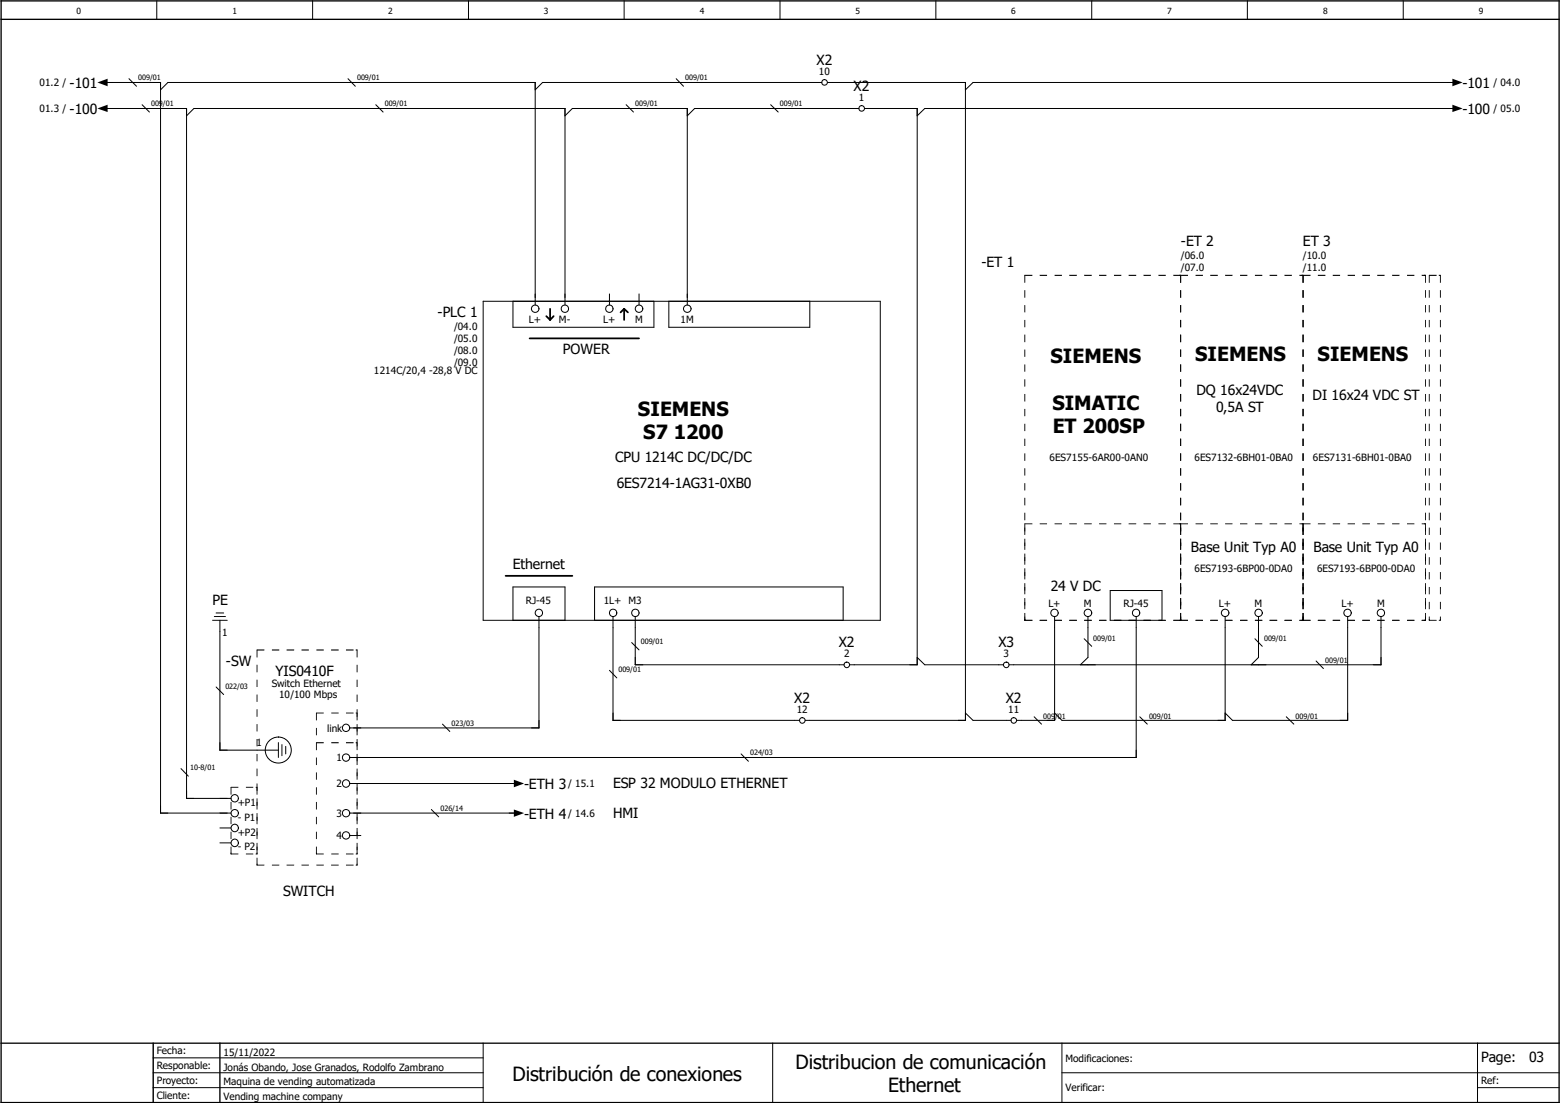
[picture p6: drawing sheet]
<svg xmlns="http://www.w3.org/2000/svg" width="297mm" height="210mm" viewBox="0 0 297 210" stroke-linecap="round" stroke-linejoin="round" font-family="sans-serif">
<g fill="none" stroke="#000" stroke-width=".19">
<path d="M20 15.7h10.6v139.1h13.4M24.6 15l1.4 1.4M27.1 19.9l1.3 1.4M29.8 .2v3.5M30.6 17.1l1.4-1.4h69.9v42.4M59.5 .2v3.5M66.3 15l1.3 1.4M71.5 19.9l1.4 1.4M89.2 .2v3.5M118.8 .2v3.5M119.2 19.9l1.4 1.4M128.7 15l1.4 1.4"/>
<path d="M146.7 19.9l1.5 1.4M148.5 .2v3.5M156.5 15.7h-53.2l-1.4 1.4M157.5 15.7h26.3v121.5h-30.5M178.2 .2v3.5M207.9 .2v3.5M237.5 .2v3.5M267.2 .2v3.5M277 15.7h-91.7l-1.5 1.4M20 20.7h15.5v131.3h8.5M35.5 22.1l1.4-1.4h70.7v37.4M107.6 22.1l1.4-1.4h21.9v37.4"/>
<path d="M163.5 20.7h-31.3l-1.3 1.4M164.6 20.7h10v105.9h-12.8M277 20.7h-100.9l-1.5 1.4M92 57.4h75.6v60.7h-75.6zM97.7 57.4v4.9h26.8v-4.9M116 56v2.1M121.7 56v2.1M127.3 57.4v4.9h26.9v-4.9M40.5 118.1h2.8M40.8 117.4h2.1M41.1 116.7h1.5M41.9 118.1v24.7h11.1"/>
<path d="M97.7 118.1v-6.3h9.9v6.3M102.6 117.4v21.2h-36M113.2 118.1v-6.3h47.3v6.3M116.7 117.4v19.8h35.5M120.9 117.4v9.2h39.8M200.8 117.4v19.8h-7.3M207.1 117.4v7.8l-1.4 1.4M211.4 112.4h9.8v5.7h-9.8zM216.3 117.4v26.8h-149.7M233.3 117.4v19.8h-31.1l-1.4-1.4M239.6 117.4v7.8l-1.4 1.4M256.6 117.4v19.8h-21.9l-1.4-1.4"/>
<path d="M262.9 117.4v9.2h-70.8M41.1 130.8l1.5 1.4M84.2 137.9l1.4 1.4M116 127.6l1.4 1.5M120.3 122.3l1.4 1.4M174.6 125.2l1.5 1.4h15M183.8 135.8l1.5 1.4h7.2M196.9 136.5l1.4 1.4M206.4 121.6l1.5 1.5M217 136.5l1.4 1.4M238.9 121.6l1.4 1.5M244.9 136.5l1.4 1.4"/>
<path d="M250.6 125.9l1.4 1.4M34.5 146.3l1.4 1.5M41.9 157.6h2.1M53 141.4v2.8M53.7 141.8v2.1M54.4 142.1v1.5M66.6 154.8h31.8M66.6 149.2h31.8M66.6 159.1h2.1M82.1 154.1l1.4 1.4M141.1 143.6l1.4 1.3M41.9 160.5h2.1"/>
<path d="M29.2 198.6v11.3M92 198.6v11.3M147.1 198.6v11.3M202.2 198.6v11.3M281.3 198.6v11.3M29.2 207.1h62.8M29.2 204.3h62.8M29.2 201.4h62.8M202.2 204.3h94.6M281.3 207.1h15.5"/>
<circle cx="157" cy="15.7" r=".54"/>
<circle cx="164.1" cy="20.6" r=".54"/>
<circle cx="101.9" cy="58.8" r=".71"/>
<circle cx="107.5" cy="58.8" r=".7"/>
<circle cx="116" cy="58.8" r=".7"/>
<circle cx="121.7" cy="58.8" r=".71"/>
<circle cx="130.9" cy="58.8" r=".71"/>
<circle cx="102.6" cy="116.7" r=".7"/>
<circle cx="116.7" cy="116.7" r=".71"/>
<circle cx="121" cy="116.7" r=".71"/>
<circle cx="200.8" cy="116.7" r=".7"/>
<circle cx="207.1" cy="116.7" r=".71"/>
<circle cx="216.3" cy="116.7" r=".7"/>
<circle cx="233.3" cy="116.7" r=".71"/>
<circle cx="239.6" cy="116.7" r=".71"/>
<circle cx="256.6" cy="116.7" r=".7"/>
<circle cx="262.9" cy="116.7" r=".7"/>
<circle cx="65.9" cy="138.6" r=".7"/>
<circle cx="152.8" cy="137.2" r=".53"/>
<circle cx="161.2" cy="126.6" r=".52"/>
<circle cx="191.6" cy="126.6" r=".53"/>
<circle cx="193" cy="137.2" r=".53"/>
<circle cx="44.7" cy="157.6" r=".7"/>
<circle cx="44.7" cy="152" r=".7"/>
<circle cx="44.7" cy="154.8" r=".7"/>
<circle cx="53" cy="142.8" r="2.48"/>
<circle cx="65.9" cy="149.2" r=".71"/>
<circle cx="65.9" cy="159.1" r=".71"/>
<circle cx="65.9" cy="154.8" r=".7"/>
<circle cx="65.9" cy="144.2" r=".7"/>
<circle cx="44.7" cy="160.5" r=".7"/>
</g>
<path d="M.2 3.7h296.6M.2 .2h296.6v209.7h-296.6zM.2 198.6h296.6M41.9 198.6v11.3" fill="none" stroke="#000" stroke-width=".25"/>
<path d="M104.7 58.8v2.1M118.8 58.8l-.6 .7M118.8 58.8l.7 .7M118.8 58.8v2.1M100.8 64.4h20.9M104 60.2l.7 .7M105.4 60.2l-.7 .7M96.3 109.6h12.7" fill="none" stroke="#000" stroke-width=".34"/>
<g fill="#000">
<path d="M18.5 20.7l2-.8v1.4zM18.5 15.7l2-.7v1.4zM276.5 15l2 .7-2 .7zM276.5 19.9l2 .8-2 .6zM224.5 52.3l.4 .1-.4 .1zM247.8 52.3l.4 .1-.4 .1zM271.1 52.3l.4 .1-.4 .1zM272.1 52.3h1.4v.2h-1.4zM273.9 52.3l.4 .1-.4 .1zM224.5 99.7h.4l-.4 .1zM247.8 99.7h.4l-.4 .1zM271.1 99.7h.4l-.4 .1z"/>
<path d="M195 117.9h.2l-.1 .3zM224.5 118l.4 .1-.4 .1zM224.7 117.9h.2l-.1 .3zM247.8 118l.4 .1-.4 .1zM248 117.9h.2l-.1 .3zM271.1 118l.4 .1-.4 .1zM271.3 117.9h.2l-.1 .3zM272 117.9h.2l-.1 .3zM272 118.1l1.5-.1v.2zM273.9 118l.4 .1-.4 .1zM274.2 117.9h.1l-.1 .3zM67.7 135.7l.4 .1h-.4z"/>
<path d="M67.7 123.7h.4l-.4 .2zM48.7 149.8l.3 .1-.3 .1zM67.7 141.3l.4 .1-.4 .1zM97.8 148.5l2 .7-2 .7zM97.8 154.1l2 .7-2 .7zM43.9 162.3h.2l-.1 .4zM48.7 162.5l.3 .1-.3 .1zM48.9 162.3h.1l-.1 .4zM48.9 164.5h.1l-.1 .3zM60.2 162.3h.1l-.1 .4zM67.7 162.5l.4 .1-.4 .1zM67.7 164.6l.4 .1-.4 .1z"/>
<path d="M67.9 162.3h.2l-.1 .4zM67.9 164.5h.2l-.1 .3z"/>
<path d="M195 52.4v1.4h.2v-1.4zM195 55.2v1.5h.2v-1.5zM195 58.1v1.4h.2v-1.4zM195 60.9v1.4h.2v-1.4zM195 63.7v1.5h.2v-1.5zM195 66.5v1.4h.2v-1.4zM195 69.4v1.4h.2v-1.4zM195 72.2v1.4h.2v-1.4zM195 75v1.5h.2v-1.5zM195 77.9v1.3h.2v-1.3zM195 80.7v1.4h.2v-1.4zM195 83.5v1.4h.2v-1.4zM195 86.3v1.5h.2v-1.5zM195 89.2v1.4h.2v-1.4zM195 92v1.4h.2v-1.4zM195 94.8v1.4h.2v-1.4zM195 97.6v1.5h.2v-1.5zM195 100.5v1.4h.2v-1.4zM195 103.3v1.4h.2v-1.4zM195 106.1v1.4h.2v-1.4zM195 108.9v1.4h.2v-1.4zM195 111.8v1.4h.2v-1.4zM195 114.6v1.4h.2v-1.4zM195 117.4l.1 .8 .1-.8z"/>
<path d="M195.1 52.3v.2h1.5v-.2zM198 52.3v.2h1.3v-.2zM200.8 52.3v.2h1.4v-.2zM203.6 52.3v.2h1.4v-.2zM206.4 52.3v.2h1.5v-.2zM209.3 52.3v.2h1.4v-.2zM212.1 52.3v.2h1.4v-.2zM214.9 52.3v.2h1.4v-.2zM217.7 52.3v.2h1.4v-.2zM220.6 52.3v.2h1.4v-.2zM223.4 52.3v.2h1.4l.1-.1z"/>
<path d="M224.7 52.4v1.4h.2v-1.4zM224.7 55.2v1.5h.2v-1.5zM224.7 58.1v1.4h.2v-1.4zM224.7 60.9v1.4h.2v-1.4zM224.7 63.7v1.5h.2v-1.5zM224.7 66.5v1.4h.2v-1.4zM224.7 69.4v1.4h.2v-1.4zM224.7 72.2v1.4h.2v-1.4zM224.7 75v1.5h.2v-1.5zM224.7 77.9v1.3h.2v-1.3zM224.7 80.7v1.4h.2v-1.4zM224.7 83.5v1.4h.2v-1.4zM224.7 86.3v1.5h.2v-1.5zM224.7 89.2v1.4h.2v-1.4zM224.7 92v1.4h.2v-1.4zM224.7 94.8v1.4h.2v-1.4zM224.7 97.6v1.5h.2v-1.5zM224.7 100.5v1.4h.2v-1.4zM224.7 103.3v1.4h.2v-1.4zM224.7 106.1v1.4h.2v-1.4zM224.7 108.9v1.4h.2v-1.4zM224.7 111.8v1.4h.2v-1.4zM224.7 114.6v1.4h.2v-1.4zM224.7 117.4l.1 .8 .1-.8z"/>
<path d="M224.7 52.4v1.4h.2v-1.4zM224.7 55.2v1.5h.2v-1.5zM224.7 58.1v1.4h.2v-1.4zM224.7 60.9v1.4h.2v-1.4zM224.7 63.7v1.5h.2v-1.5zM224.7 66.5v1.4h.2v-1.4zM224.7 69.4v1.4h.2v-1.4zM224.7 72.2v1.4h.2v-1.4zM224.7 75v1.5h.2v-1.5zM224.7 77.9v1.3h.2v-1.3zM224.7 80.7v1.4h.2v-1.4zM224.7 83.5v1.4h.2v-1.4zM224.7 86.3v1.5h.2v-1.5zM224.7 89.2v1.4h.2v-1.4zM224.7 92v1.4h.2v-1.4zM224.7 94.8v1.4h.2v-1.4zM224.7 97.6v1.5h.2v-1.5zM224.7 100.5v1.4h.2v-1.4zM224.7 103.3v1.4h.2v-1.4zM224.7 106.1v1.4h.2v-1.4zM224.7 108.9v1.4h.2v-1.4zM224.7 111.8v1.4h.2v-1.4zM224.7 114.6v1.4h.2v-1.4zM224.7 117.4l.1 .8 .1-.8z"/>
<path d="M224.8 52.3v.2h1.4v-.2zM227.6 52.3v.2h1.4v-.2zM230.4 52.3v.2h1.5v-.2zM233.3 52.3v.2h1.4v-.2zM236.1 52.3v.2h1.4v-.2zM238.9 52.3v.2h1.4v-.2zM241.7 52.3v.2h1.5v-.2zM244.6 52.3v.2h1.4v-.2zM247.4 52.3v.2h.7l.1-.1z"/>
<path d="M248 52.4v1.4h.2v-1.4zM248 55.2v1.5h.2v-1.5zM248 58.1v1.4h.2v-1.4zM248 60.9v1.4h.2v-1.4zM248 63.7v1.5h.2v-1.5zM248 66.5v1.4h.2v-1.4zM248 69.4v1.4h.2v-1.4zM248 72.2v1.4h.2v-1.4zM248 75v1.5h.2v-1.5zM248 77.9v1.3h.2v-1.3zM248 80.7v1.4h.2v-1.4zM248 83.5v1.4h.2v-1.4zM248 86.3v1.5h.2v-1.5zM248 89.2v1.4h.2v-1.4zM248 92v1.4h.2v-1.4zM248 94.8v1.4h.2v-1.4zM248 97.6v1.5h.2v-1.5zM248 100.5v1.4h.2v-1.4zM248 103.3v1.4h.2v-1.4zM248 106.1v1.4h.2v-1.4zM248 108.9v1.4h.2v-1.4zM248 111.8v1.4h.2v-1.4zM248 114.6v1.4h.2v-1.4zM248 117.4l.1 .8 .1-.1v-.7z"/>
<path d="M248 52.4v1.4h.2v-1.4zM248 55.2v1.5h.2v-1.5zM248 58.1v1.4h.2v-1.4zM248 60.9v1.4h.2v-1.4zM248 63.7v1.5h.2v-1.5zM248 66.5v1.4h.2v-1.4zM248 69.4v1.4h.2v-1.4zM248 72.2v1.4h.2v-1.4zM248 75v1.5h.2v-1.5zM248 77.9v1.3h.2v-1.3zM248 80.7v1.4h.2v-1.4zM248 83.5v1.4h.2v-1.4zM248 86.3v1.5h.2v-1.5zM248 89.2v1.4h.2v-1.4zM248 92v1.4h.2v-1.4zM248 94.8v1.4h.2v-1.4zM248 97.6v1.5h.2v-1.5zM248 100.5v1.4h.2v-1.4zM248 103.3v1.4h.2v-1.4zM248 106.1v1.4h.2v-1.4zM248 108.9v1.4h.2v-1.4zM248 111.8v1.4h.2v-1.4zM248 114.6v1.4h.2v-1.4zM248 117.4l.1 .8 .1-.1v-.7z"/>
<path d="M248.1 52.3v.2h1.4v-.2zM250.9 52.3v.2h1.4v-.2zM253.7 52.3v.2h1.4v-.2zM256.6 52.3v.2h1.4v-.2zM259.4 52.3v.2h1.4v-.2zM262.2 52.3v.2h1.4v-.2zM265 52.3v.2h1.4v-.2zM267.9 52.3v.2h1.4v-.2zM270.7 52.3v.2h.7l.1-.1z"/>
<path d="M271.3 52.4v1.4h.2v-1.4zM271.3 55.2v1.5h.2v-1.5zM271.3 58.1v1.4h.2v-1.4zM271.3 60.9v1.4h.2v-1.4zM271.3 63.7v1.5h.2v-1.5zM271.3 66.5v1.4h.2v-1.4zM271.3 69.4v1.4h.2v-1.4zM271.3 72.2v1.4h.2v-1.4zM271.3 75v1.5h.2v-1.5zM271.3 77.9v1.3h.2v-1.3zM271.3 80.7v1.4h.2v-1.4zM271.3 83.5v1.4h.2v-1.4zM271.3 86.3v1.5h.2v-1.5zM271.3 89.2v1.4h.2v-1.4zM271.3 92v1.4h.2v-1.4zM271.3 94.8v1.4h.2v-1.4zM271.3 97.6v1.5h.2v-1.5zM271.3 100.5v1.4h.2v-1.4zM271.3 103.3v1.4h.2v-1.4zM271.3 106.1v1.4h.2v-1.4zM271.3 108.9v1.4h.2v-1.4zM271.3 111.8v1.4h.2v-1.4zM271.3 114.6v1.4h.2v-1.4zM271.3 117.4l.1 .8 .1-.8z"/>
<path d="M272 52.4v1.4h.2v-1.4zM272 55.2v1.5h.2v-1.5zM272 58.1v1.4h.2v-1.4zM272 60.9v1.4h.2v-1.4zM272 63.7v1.5h.2v-1.5zM272 66.5v1.4h.2v-1.4zM272 69.4v1.4h.2v-1.4zM272 72.2v1.4h.2v-1.4zM272 75v1.5h.2v-1.5zM272 77.9v1.3h.2v-1.3zM272 80.7v1.4h.2v-1.4zM272 83.5v1.4h.2v-1.4zM272 86.3v1.5h.2v-1.5zM272 89.2v1.4h.2v-1.4zM272 92v1.4h.2v-1.4zM272 94.8v1.4h.2v-1.4zM272 97.6v1.5h.2v-1.5zM272 100.5v1.4h.2v-1.4zM272 103.3v1.4h.2v-1.4zM272 106.1v1.4h.2v-1.4zM272 108.9v1.4h.2v-1.4zM272 111.8v1.4h.2v-1.4zM272 114.6v1.4h.2v-1.4zM272 117.4l.1 .8 .1-.8z"/>
<path d="M274.2 52.4v1.4h.1v-1.4zM274.2 55.2v1.5h.1v-1.5zM274.2 58.1v1.4h.1v-1.4zM274.2 60.9v1.4h.1v-1.4zM274.2 63.7v1.5h.1v-1.5zM274.2 66.5v1.4h.1v-1.4zM274.2 69.4v1.4h.1v-1.4zM274.2 72.2v1.4h.1v-1.4zM274.2 75v1.5h.1v-1.5zM274.2 77.9v1.3h.1v-1.3zM274.2 80.7v1.4h.1v-1.4zM274.2 83.5v1.4h.1v-1.4zM274.2 86.3v1.5h.1v-1.5zM274.2 89.2v1.4h.1v-1.4zM274.2 92v1.4h.1v-1.4zM274.2 94.8v1.4h.1v-1.4zM274.2 97.6v1.5h.1v-1.5zM274.2 100.5v1.4h.1v-1.4zM274.2 103.3v1.4h.1v-1.4zM274.2 106.1v1.4h.1v-1.4zM274.2 108.9v1.4h.1v-1.4zM274.2 111.8v1.4h.1v-1.4zM274.2 114.6v1.4h.1v-1.4zM274.2 117.4v.8l.1-.8z"/>
<path d="M195 99.7v1.5h.2v-1.5zM195 102.6v1.4h.2v-1.4zM195 105.4v1.4h.2v-1.4zM195 108.2v1.4h.2v-1.4zM195 111v1.4h.2v-1.4zM195 113.9v1.4h.2v-1.4zM195 116.7l.1 1.5 .1-1.5z"/>
<path d="M195.1 99.7v.1h1.5v-.1zM198 99.7v.1h1.3v-.1zM200.8 99.7v.1h1.4v-.1zM203.6 99.7v.1h1.4v-.1zM206.4 99.7v.1h1.5v-.1zM209.3 99.7v.1h1.4v-.1zM212.1 99.7v.1h1.4v-.1zM214.9 99.7v.1h1.4v-.1zM217.7 99.7v.1h1.4v-.1zM220.6 99.7v.1h1.4v-.1zM223.4 99.7v.1l1.5-.1z"/>
<path d="M224.7 99.7v1.5h.2v-1.5zM224.7 102.6v1.4h.2v-1.4zM224.7 105.4v1.4h.2v-1.4zM224.7 108.2v1.4h.2v-1.4zM224.7 111v1.4h.2v-1.4zM224.7 113.9v1.4h.2v-1.4zM224.7 116.7l.1 1.5 .1-1.5z"/>
<path d="M224.7 99.7v1.5h.2v-1.5zM224.7 102.6v1.4h.2v-1.4zM224.7 105.4v1.4h.2v-1.4zM224.7 108.2v1.4h.2v-1.4zM224.7 111v1.4h.2v-1.4zM224.7 113.9v1.4h.2v-1.4zM224.7 116.7l.1 1.5 .1-1.5z"/>
<path d="M224.8 99.7v.1h1.4v-.1zM227.6 99.7v.1h1.4v-.1zM230.4 99.7v.1h1.5v-.1zM233.3 99.7v.1h1.4v-.1zM236.1 99.7v.1h1.4v-.1zM238.9 99.7v.1h1.4v-.1zM241.7 99.7v.1h1.5v-.1zM244.6 99.7v.1h1.4v-.1zM247.4 99.7v.1l.8-.1z"/>
<path d="M248 99.7v1.5h.2v-1.5zM248 102.6v1.4h.2v-1.4zM248 105.4v1.4h.2v-1.4zM248 108.2v1.4h.2v-1.4zM248 111v1.4h.2v-1.4zM248 113.9v1.4h.2v-1.4zM248 116.7l.1 1.5 .1-.1v-1.4z"/>
<path d="M248 99.7v1.5h.2v-1.5zM248 102.6v1.4h.2v-1.4zM248 105.4v1.4h.2v-1.4zM248 108.2v1.4h.2v-1.4zM248 111v1.4h.2v-1.4zM248 113.9v1.4h.2v-1.4zM248 116.7l.1 1.5 .1-.1v-1.4z"/>
<path d="M248.1 99.7v.1h1.4v-.1zM250.9 99.7v.1h1.4v-.1zM253.7 99.7v.1h1.4v-.1zM256.6 99.7v.1h1.4v-.1zM259.4 99.7v.1h1.4v-.1zM262.2 99.7v.1h1.4v-.1zM265 99.7v.1h1.4v-.1zM267.9 99.7v.1h1.4v-.1zM270.7 99.7v.1l.8-.1z"/>
<path d="M271.3 99.7v1.5h.2v-1.5zM271.3 102.6v1.4h.2v-1.4zM271.3 105.4v1.4h.2v-1.4zM271.3 108.2v1.4h.2v-1.4zM271.3 111v1.4h.2v-1.4zM271.3 113.9v1.4h.2v-1.4zM271.3 116.7l.1 1.5 .1-1.5z"/>
<path d="M195.1 118v.2h1.5v-.2zM198 118v.2h1.3v-.2zM200.8 118v.2h1.4v-.2zM203.6 118v.2h1.4v-.2zM206.4 118v.2h1.5v-.2zM209.3 118v.2h1.4v-.2zM212.1 118v.2h1.4v-.2zM214.9 118v.2h1.4v-.2zM217.7 118v.2h1.4v-.2zM220.6 118v.2h1.4v-.2zM223.4 118v.2l1.5-.1z"/>
<path d="M195.1 118v.2h1.5v-.2zM198 118v.2h1.3v-.2zM200.8 118v.2h1.4v-.2zM203.6 118v.2h1.4v-.2zM206.4 118v.2h1.5v-.2zM209.3 118v.2h1.4v-.2zM212.1 118v.2h1.4v-.2zM214.9 118v.2h1.4v-.2zM217.7 118v.2h1.4v-.2zM220.6 118v.2h1.4v-.2zM223.4 118v.2l1.5-.1z"/>
<path d="M224.8 118v.2h1.4v-.2zM227.6 118v.2h1.4v-.2zM230.4 118v.2h1.5v-.2zM233.3 118v.2h1.4v-.2zM236.1 118v.2h1.4v-.2zM238.9 118v.2h1.4v-.2zM241.7 118v.2h1.5v-.2zM244.6 118v.2h1.4v-.2zM247.4 118v.2l.8-.1z"/>
<path d="M224.8 118v.2h1.4v-.2zM227.6 118v.2h1.4v-.2zM230.4 118v.2h1.5v-.2zM233.3 118v.2h1.4v-.2zM236.1 118v.2h1.4v-.2zM238.9 118v.2h1.4v-.2zM241.7 118v.2h1.5v-.2zM244.6 118v.2h1.4v-.2zM247.4 118v.2l.8-.1z"/>
<path d="M248 118.1l1.5 .1v-.2zM250.9 118v.2h1.4v-.2zM253.7 118v.2h1.4v-.2zM256.6 118v.2h1.4v-.2zM259.4 118v.2h1.4v-.2zM262.2 118v.2h1.4v-.2zM265 118v.2h1.4v-.2zM267.9 118v.2h1.4v-.2zM270.7 118v.2l.8-.1z"/>
<path d="M248 118.1l1.5 .1v-.2zM250.9 118v.2h1.4v-.2zM253.7 118v.2h1.4v-.2zM256.6 118v.2h1.4v-.2zM259.4 118v.2h1.4v-.2zM262.2 118v.2h1.4v-.2zM265 118v.2h1.4v-.2zM267.9 118v.2h1.4v-.2zM270.7 118v.2l.8-.1z"/>
<path d="M48.9 123.7v1.5h.1v-1.5zM48.9 126.6v1.4h.1v-1.4zM48.9 129.4v1.4h.1v-1.4zM48.9 132.2v1.4h.1v-1.4zM48.9 135v1.5h.1v-1.5zM48.9 137.9v1.4h.1v-1.4zM48.9 140.7v1.4h.1v-1.4zM48.9 143.6v1.3h.1v-1.3zM48.9 146.3v1.5h.1v-1.5zM48.9 149.2v1.4h.1v-1.4zM48.9 152v1.4h.1v-1.4zM48.9 154.8v1.5h.1v-1.5zM48.9 157.6v1.5h.1v-1.5zM48.9 160.5v1.4h.1v-1.4zM48.9 163.3v1.5l.1-1.5z"/>
<path d="M48.9 123.7v.2h1.4v-.2zM51.8 123.7v.2h1.4v-.2zM54.6 123.7v.2h1.4v-.2zM57.4 123.7v.2h1.4v-.2zM60.2 123.7v.2h1.4v-.2zM63 123.7v.2h1.5v-.2zM65.9 123.7v.2h1.4v-.2z"/>
<path d="M60.2 135.7v1.5h.1zM60.2 138.6v1.4h.1v-1.4zM60.2 141.4v1.4h.1v-1.4zM60.2 144.2v1.5h.1v-1.5zM60.2 147.1v1.4h.1v-1.4zM60.2 149.9v1.4h.1v-1.4zM60.2 152.7v1.4h.1v-1.4zM60.2 155.5v1.4h.1v-1.4zM60.2 158.4v1.4h.1v-1.4zM60.2 161.2v1.5l.1-1.5z"/>
<path d="M60.2 135.7v.1h1.4v-.1zM63.1 135.7v.1h1.4v-.1zM65.9 135.7v.1h1.4v-.1z"/>
<path d="M68 135.7l-.1 1.5h.2zM67.9 138.6v1.4h.2v-1.4zM67.9 141.4v1.4h.2v-1.4zM67.9 144.2v1.5h.2v-1.5zM67.9 147.1v1.4h.2v-1.4zM67.9 149.9v1.4h.2v-1.4zM67.9 152.7v1.4h.2v-1.4zM67.9 155.5v1.4h.2v-1.4zM67.9 158.4v1.4h.2v-1.4zM67.9 161.2l.1 1.5 .1-1.5z"/>
<path d="M67.9 123.7v1.5h.2v-1.5zM67.9 126.6v1.4h.2v-1.4zM67.9 129.4v1.4h.2v-1.4zM67.9 132.2v1.4h.2v-1.4zM67.9 135v1.5h.2v-1.5zM67.9 137.9v1.4h.2v-1.4zM67.9 140.7v1.4h.2v-1.4zM67.9 143.6v1.3h.2v-1.3zM67.9 146.3v1.5h.2v-1.5zM67.9 149.2v1.4h.2v-1.4zM67.9 152v1.4h.2v-1.4zM67.9 154.8v1.5h.2v-1.5zM67.9 157.6v1.5h.2v-1.5zM67.9 160.5v1.4h.2v-1.4zM67.9 163.3l.1 1.5 .1-1.5z"/>
<path d="M44 149.8l-.1 1.5h.2zM43.9 152.7v1.4h.2v-1.4zM43.9 155.5v1.4h.2v-1.4zM43.9 158.4v1.4h.2v-1.4zM43.9 161.2l.1 1.5 .1-1.5z"/>
<path d="M43.9 149.9l1.5 .1v-.2zM46.8 149.8v.2h1.4v-.2z"/>
<path d="M48.9 149.9v1.4h.1v-1.4zM48.9 152.7v1.4h.1v-1.4zM48.9 155.5v1.4h.1v-1.4zM48.9 158.4v1.4h.1v-1.4zM48.9 161.2v1.5l.1-1.5z"/>
<path d="M60.2 141.3v.2h1.4v-.2zM63.1 141.3v.2h1.4v-.2zM65.9 141.3v.2h1.4v-.2z"/>
<path d="M43.9 162.6l1.5 .1v-.2zM46.8 162.5v.2h1.4v-.2z"/>
<path d="M48.9 164.6v.2h1.4v-.2zM51.8 164.6v.2h1.4v-.2zM54.6 164.6v.2h1.4v-.2zM57.4 164.6v.2h1.4v-.2zM60.2 164.6v.2h1.4v-.2zM63 164.6v.2h1.5v-.2zM65.9 164.6v.2h1.4v-.2z"/>
<path d="M60.2 162.5v.2h1.4v-.2zM63.1 162.5v.2h1.4v-.2zM65.9 162.5v.2h1.4v-.2z"/>
</g>
<g font-size="3.7">
<text x="200" y="69">SIEMENS</text>
<text x="227.5" y="68.7">SIEMENS</text>
<text x="250.9" y="68.7">SIEMENS</text>
<text x="121.5" y="79.2">SIEMENS</text>
<text x="122.5" y="83.7">S7 1200</text>
<text x="200.4" y="78">SIMATIC</text>
<text x="200.4" y="82.5">ET 200SP</text>
<text x="151.5" y="203.5">Distribucion de comunicación</text>
<text x="97.6" y="205.7">Distribución de conexiones</text>
<text x="169.1" y="207.9">Ethernet</text>
</g>
<g font-size="2.7">
<text x="13.3" y="16.7">-101</text>
<text x="155.4" y="12.3">X2</text>
<text x="162.5" y="17.3">X2</text>
<text x="278.4" y="16.7">-101</text>
<text x="13.3" y="21.7">-100</text>
<text x="278.4" y="21.7">-100</text>
<text x="224.8" y="46.9">-ET 2</text>
<text x="248.1" y="46.9">ET 3</text>
<text x="186.9" y="50.8">-ET 1</text>
<text x="83.3" y="60.4">-PLC 1</text>
<text x="107.2" y="67.4">POWER</text>
<text x="227.8" y="75.2">DQ 16x24VDC</text>
<text x="249.9" y="76.1">DI 16x24 VDC ST</text>
<text x="231.5" y="78.4">0,5A ST</text>
<text x="117.1" y="88.1">CPU 1214C DC/DC/DC</text>
<text x="117.4" y="92.8">6ES7214-1AG31-0XB0</text>
<text x="226.7" y="105">Base Unit Typ A0</text>
<text x="250.1" y="105">Base Unit Typ A0</text>
<text x="97.6" y="108.4">Ethernet</text>
<text x="200.1" y="112.4">24 V DC</text>
<text x="40.5" y="115.1">PE</text>
<text x="159.7" y="123.2">X2</text>
<text x="190.1" y="123.2">X3</text>
<text x="43" y="126.7">-SW</text>
<text x="52.5" y="128.7">YIS0410F</text>
<text x="151.2" y="133.8">X2</text>
<text x="191.5" y="133.8">X2</text>
<text x="99.8" y="150.2">-ETH 3</text>
<text x="99.8" y="155.9">-ETH 4</text>
<text x="116.7" y="150">ESP 32 MODULO ETHERNET</text>
<text x="116.7" y="155.7">HMI</text>
<text x="53.9" y="170.7">SWITCH</text>
<text x="282" y="202.3">Page:</text>
<text x="291.2" y="202.3">03</text>
</g>
<g font-size="1.9">
<text x="7.5" y="16.4">01.2 /</text>
<text x="155.9" y="14.3">10</text>
<text x="284.4" y="16.4">/ 04.0</text>
<text x="7.5" y="21.4">01.3 /</text>
<text x="163.5" y="19.3">1</text>
<text x="284.4" y="21.4">/ 05.0</text>
<text x="224.8" y="49.3">/06.0</text>
<text x="224.8" y="51.6">/07.0</text>
<text x="248.1" y="49.3">/10.0</text>
<text x="248.1" y="51.6">/11.0</text>
<text x="86.4" y="62.8">/04.0</text>
<text x="86.4" y="65.1">/05.0</text>
<text x="100.7" y="61.4">L+</text>
<text x="106.4" y="61.4">M-</text>
<text x="114.9" y="61.4">L+</text>
<text x="120.9" y="61.4">M</text>
<text x="129.6" y="61.4">1M</text>
<text x="71.2" y="71.2">1214C/20,4 -28,8 V DC</text>
<text x="86.4" y="67.4">/08.0</text>
<text x="86.4" y="69.7">/09.0</text>
<text x="199.8" y="87.8">6ES7155-6AR00-0AN0</text>
<text x="227.4" y="87.8">6ES7132-6BH01-0BA0</text>
<text x="250" y="87.8">6ES7131-6BH01-0BA0</text>
<text x="227.4" y="109">6ES7193-6BP00-0DA0</text>
<text x="250.7" y="109">6ES7193-6BP00-0DA0</text>
<text x="100.1" y="114.9">RJ-45</text>
<text x="114.9" y="114.9">1L+ M3</text>
<text x="199.6" y="115.6">L+</text>
<text x="206.4" y="115.6">M</text>
<text x="213.9" y="115.6">RJ-45</text>
<text x="232.1" y="115.6">L+</text>
<text x="238.8" y="115.6">M</text>
<text x="255.4" y="115.6">L+</text>
<text x="262.2" y="115.6">M</text>
<text x="42.3" y="121.1">1</text>
<text x="160.7" y="125.2">2</text>
<text x="191.1" y="125.2">3</text>
<text x="51.7" y="130.8">Switch Ethernet</text>
<text x="53.1" y="132.9">10/100 Mbps</text>
<text x="151.7" y="135.8">12</text>
<text x="191.9" y="135.8">11</text>
<text x="48.9" y="142">1</text>
<text x="62.3" y="139.3">link</text>
<text x="64.1" y="145">1</text>
<text x="64.1" y="149.9">2</text>
<text x="108.2" y="149.9">/ 15.1</text>
<text x="45.3" y="153.5">+P1</text>
<text x="64.1" y="155.6">3</text>
<text x="108.2" y="155.6">/ 14.6</text>
<text x="45.3" y="161.9">- P2</text>
<text x="45.3" y="156.3">- P1</text>
<text x="45.3" y="159.1">+P2</text>
<text x="64.1" y="159.8">4</text>
<text x="29.8" y="203.5">Responable:</text>
<text x="29.8" y="200.7">Fecha:</text>
<text x="42.5" y="201">15/11/2022</text>
<text x="42.5" y="203.8">Jonás Obando, Jose Granados, Rodolfo Zambrano</text>
<text x="202.9" y="202.1">Modificaciones:</text>
<text x="29.8" y="209.2">Cliente:</text>
<text x="29.8" y="206.4">Proyecto:</text>
<text x="42.5" y="206.7">Maquina de vending automatizada</text>
<text x="42.5" y="209.5">Vending machine company</text>
<text x="202.9" y="207.8">Verificar:</text>
<text x="282" y="206.4">Ref:</text>
</g>
<g font-size="1.6">
<text x="14.6" y="2.6">0</text>
<text x="44.2" y="2.6">1</text>
<text x="73.9" y="2.6">2</text>
<text x="103.5" y="2.6">3</text>
<text x="133.2" y="2.6">4</text>
<text x="162.9" y="2.6">5</text>
<text x="192.5" y="2.6">6</text>
<text x="222.2" y="2.6">7</text>
<text x="251.9" y="2.6">8</text>
<text x="281.6" y="2.6">9</text>
</g>
<g font-size="1.4">
<text x="26.3" y="15.3">009/01</text>
<text x="68" y="15.3">009/01</text>
<text x="130.5" y="15.3">009/01</text>
<text x="28.8" y="20.3">009/01</text>
<text x="73.3" y="20.3">009/01</text>
<text x="120.9" y="20.3">009/01</text>
<text x="148.5" y="20.3">009/01</text>
<text x="122" y="122.7">009/01</text>
<text x="208.2" y="122">009/01</text>
<text x="240.7" y="122">009/01</text>
<text x="42.9" y="131.1">022/03</text>
<text x="117.8" y="128">009/01</text>
<text x="252.3" y="126.2">009/01</text>
<text x="198.6" y="136.8">009/01</text>
<text x="218.8" y="136.8">009/01</text>
<text x="246.7" y="136.8">009/01</text>
<text x="86" y="138.2">023/03</text>
<text x="142.8" y="143.8">024/03</text>
<text x="36.2" y="146.7">10-8/01</text>
<text x="83.9" y="154.5">026/14</text>
</g>
</svg>
